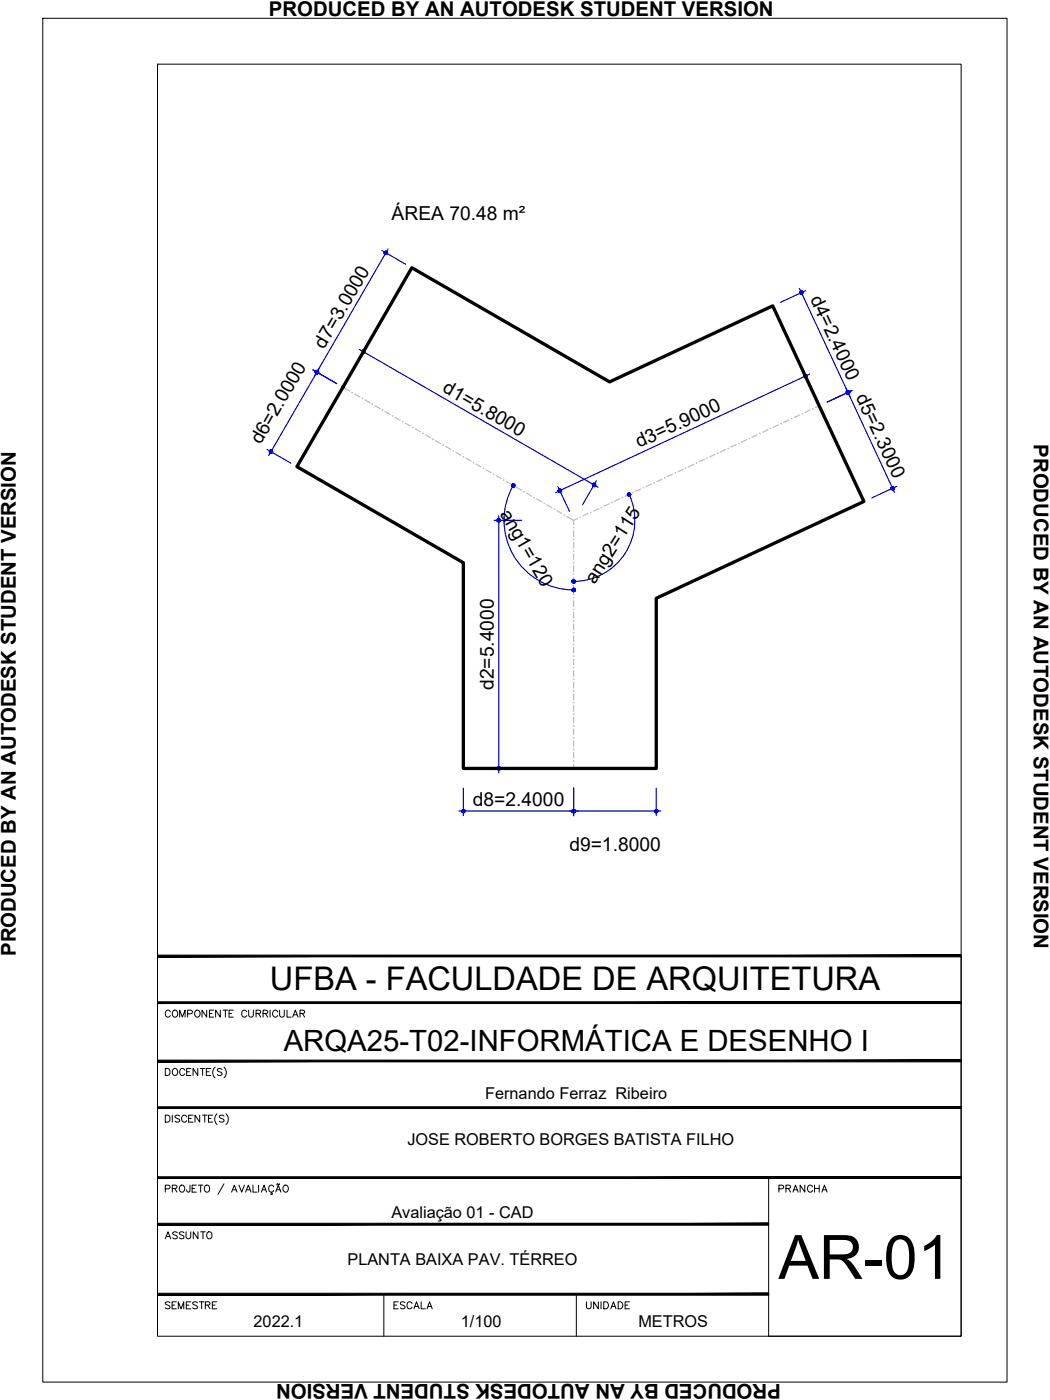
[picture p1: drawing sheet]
<svg xmlns="http://www.w3.org/2000/svg" width="229mm" height="305mm" viewBox="0 0 229 305" stroke-linecap="round" stroke-linejoin="round" font-family="sans-serif">
<!-- layer: ARQ_EIXO CINZA 04 -->
<g fill="none" stroke="#bababa" stroke-width=".25">
<path d="M74.7 84.3l1.4 .8M77.2 85.8l1.1 .6M79.4 87l1.1 .7M81.6 88.3l1.1 .6M83.8 89.6l1.1 .6M86 90.8l1.1 .7M88.2 92.1l1.1 .7M90.4 93.4l1.1 .6M92.6 94.7l1.1 .6M94.8 95.9l1.1 .7M97 97.2l1.1 .6M99.2 98.5l1.1 .6"/>
<path d="M101.4 99.7l1.1 .7M155.7 98.9l-1.2 .6M157.9 97.9l-1.1 .5M160.3 96.8l-1.2 .5M162.6 95.7l-1.2 .6M164.8 94.7l-1.1 .5M167.2 93.6l-1.2 .5M169.5 92.5l-1.2 .5M171.8 91.4l-1.2 .5M174.1 90.3l-1.2 .6M176.4 89.3l-1.2 .5M178.4 88.3l-.9 .4"/>
<path d="M103.6 101l1.1 .6M105.8 102.3l1.1 .6M108 103.5l1.1 .7M110.2 104.8l1.1 .7M112.4 106.1l1.1 .6M114.6 107.4l1.1 .6M116.8 108.6l1.1 .7M119 109.9l1.1 .6M121.2 111.2l1.1 .6M123.4 112.4l1.5 .9M124.9 115.5v1.3M124.9 118.1v1.2"/>
<path d="M125.7 112.9l-.8 .4v1M128 111.8l-1.1 .6M130.3 110.7l-1.1 .6M132.6 109.7l-1.1 .5M134.9 108.6l-1.1 .5M137.2 107.5l-1.1 .6M139.5 106.5l-1.1 .5M141.9 105.4l-1.2 .5M144.1 104.3l-1.1 .6M146.4 103.3l-1.1 .5M148.8 102.2l-1.2 .5M151 101.1l-1.1 .5"/>
<path d="M153.4 100l-1.2 .5M124.9 120.6v1.3M124.9 123.1v1.3M124.9 125.7v1.3M124.9 128.2v1.3M124.9 130.8v1.2M124.9 133.3v1.3M124.9 135.8v1.3M124.9 138.4v1.3M124.9 140.9v1.3M124.9 143.5v1.2M124.9 146v1.3"/>
<path d="M124.9 148.5v1.3M124.9 151.1v1.3M124.9 153.6v1.3M124.9 156.2v1.2M124.9 158.7v1.3M124.9 161.2v1.3M124.9 163.8v1.3M124.9 166.3v1"/>
</g>
<g fill="#bababa" stroke="#bababa" stroke-width=".22">
<path d="M124.8 163.2h.2z"/>
<path d="M124.8 158.1h.2z"/>
<path d="M124.8 150.5h.2z"/>
<path d="M124.8 147.9h.2z"/>
<path d="M124.8 142.8h.2z"/>
<path d="M124.8 140.3h.2z"/>
<path d="M124.8 132.7h.2z"/>
<path d="M124.8 130.1h.2z"/>
<path d="M124.8 122.5h.2z"/>
<path d="M128.5 111.5h.2z"/>
<path d="M130.8 110.5h.2z"/>
<path d="M133.1 109.4h.2z"/>
<path d="M135.5 108.3h.1z"/>
<path d="M137.7 107.3h.2z"/>
<path d="M140 106.2h.2z"/>
<path d="M142.3 105.1h.2z"/>
<path d="M144.7 104.1h.1z"/>
<path d="M146.9 103h.2z"/>
<path d="M163.1 95.5h.1z"/>
<path d="M165.4 94.4h.1z"/>
<path d="M170 92.2h.1z"/>
<path d="M172.3 91.1h.1z"/>
<path d="M174.6 90.1h.2z"/>
<path d="M176.9 89h.1z"/>
<path d="M118.4 109.6h.2z"/>
<path d="M111.8 105.7l.1 .2z"/>
<path d="M96.4 96.9h.2z"/>
<path d="M94.2 95.6h.2z"/>
<path d="M92 94.4h.2z"/>
<path d="M78.8 86.7l.1 .1z"/>
<circle cx="124.9" cy="165.7" r=".07"/>
<circle cx="124.9" cy="160.6" r=".07"/>
<circle cx="124.9" cy="155.5" r=".07"/>
<circle cx="124.9" cy="153" r=".07"/>
<circle cx="124.9" cy="145.4" r=".07"/>
<circle cx="124.9" cy="137.7" r=".07"/>
<circle cx="124.9" cy="135.2" r=".07"/>
<circle cx="124.9" cy="127.6" r=".07"/>
<circle cx="124.9" cy="125" r=".07"/>
<circle cx="124.9" cy="120" r=".07"/>
<circle cx="124.9" cy="117.4" r=".07"/>
<circle cx="124.9" cy="114.9" r=".07"/>
<circle cx="126.3" cy="112.6" r=".07"/>
<circle cx="149.3" cy="101.9" r=".07"/>
<circle cx="151.6" cy="100.8" r=".07"/>
<circle cx="153.9" cy="99.7" r=".07"/>
<circle cx="156.3" cy="98.7" r=".07"/>
<circle cx="158.5" cy="97.6" r=".07"/>
<circle cx="160.8" cy="96.5" r=".07"/>
<circle cx="167.7" cy="93.3" r=".07"/>
<circle cx="122.9" cy="112.1" r=".07"/>
<circle cx="120.7" cy="110.9" r=".07"/>
<circle cx="116.3" cy="108.3" r=".07"/>
<circle cx="114.1" cy="107.1" r=".07"/>
<circle cx="109.7" cy="104.5" r=".07"/>
<circle cx="107.5" cy="103.2" r=".07"/>
<circle cx="105.3" cy="102" r=".07"/>
<circle cx="103.1" cy="100.7" r=".07"/>
<circle cx="100.9" cy="99.4" r=".07"/>
<circle cx="98.7" cy="98.2" r=".07"/>
<circle cx="89.9" cy="93.1" r=".07"/>
<circle cx="87.7" cy="91.8" r=".07"/>
<circle cx="85.5" cy="90.5" r=".07"/>
<circle cx="83.3" cy="89.3" r=".07"/>
<circle cx="81.1" cy="88" r=".07"/>
<circle cx="76.7" cy="85.5" r=".07"/>
</g>
<!-- layer: COTA AZUL -->
<g fill="none" stroke="#00f" stroke-width=".25">
<path d="M83.1 54.5l5.2 3M84.5 54.2l-26 45M78.2 76.1l52 30M79.6 75.7l-3 5.2M174 62.8l20.7 44.4M175.4 63.3l-5.5 2.5M58.1 97.8l5.2 3M68.1 80.5l5.2 3M174.9 81l2.6 5.4M176.3 81.4l-55.3 25.8M185.5 85l-5.4 2.5M107.6 113.3h6"/>
<path d="M108.6 112.3v56M111.8 105.7a15.2 15.2 0 0 0 13.1 22.7M121.5 105.9l2.5 5.4M129.8 104.7l-3 5.2M137 107.6a13.3 13.3 0 0 1-12.1 19M195.2 105.9l-5.4 2.5M99.9 176.6h44M100.9 171.6v6M107.6 167.3h6M124.9 171.6v6M142.9 171.6v6"/>
</g>
<!-- layer: 0 -->
<g fill="#00f" stroke="#00f" stroke-width=".22">
<path d="M78.8 76.4l-.1 .2h.4zM78.7 76.6h.4l-.3 .2zM78.8 76.8l.1 .1 .2-.3z"/>
<path d="M79.1 76.6l-.2 .3 .2 .1zM79.1 76.6l.2 .3-.2 .1zM79.1 76.6l.2 .3 .1-.1z"/>
<path d="M79.1 76.6l.3 .2 .1-.2zM79.1 76.6l.3-.2 .1 .2zM79.3 76.2l-.2 .4 .3-.2z"/>
<path d="M79.1 76.2v.4l.2-.4zM78.9 76.2h.2v.4zM78.8 76.4l.3 .2-.2-.4z"/>
<path d="M129.3 105.6l.4 .1v-.1zM129.3 105.6l.4-.2v.2zM129.5 105.2l-.2 .4 .4-.2z"/>
<path d="M129.3 105.2v.4l.2-.4zM129.2 105.2h.1v.4zM129.2 105.2l-.2 .2 .3 .2z"/>
<path d="M129 105.4v.2h.3zM129 105.6h.3l-.3 .1zM129 105.7l.2 .2 .1-.3z"/>
<path d="M129.3 105.6l-.1 .3 .1 .1zM129.3 105.6l.2 .3-.2 .1zM129.3 105.6l.2 .3 .2-.2z"/>
<path d="M108.4 112.9l.2 .4v-.4zM108.2 113.1l.2-.2 .2 .4zM108.2 113.1v.2h.4z"/>
<path d="M108.2 113.3v.2l.4-.2zM108.2 113.5l.4-.2-.2 .3zM108.6 113.3l-.2 .3 .2 .1z"/>
<path d="M108.6 113.3v.4l.2-.1zM108.6 113.3l.3 .2-.1 .1zM108.6 113.3l.3 .2 .1-.2z"/>
<path d="M108.6 113.3h.4l-.1-.2zM108.8 112.9l.1 .2-.3 .2zM108.6 112.9v.4l.2-.4z"/>
<path d="M108.6 167.3v.3h.2zM108.6 167.3l.3 .2-.1 .1zM108.6 167.3l.3 .2 .1-.2z"/>
<path d="M108.6 167.3h.4l-.1-.2zM108.8 167l.1 .1-.3 .2zM108.6 166.9v.4l.2-.3z"/>
<path d="M108.4 167l.2 .3v-.4zM108.2 167.1l.2-.1 .2 .3zM108.2 167.1v.2h.4z"/>
<path d="M108.2 167.3v.2l.4-.2zM108.2 167.5l.4-.2-.2 .3zM108.6 167.3l-.2 .3h.2z"/>
<path d="M121.5 107l.2 .1 .2-.3zM121.9 106.8l-.1 .4-.1-.1zM121.9 106.8l-.1 .4 .2-.1z"/>
<path d="M121.9 106.8l.1 .3 .2-.1zM121.9 106.8h.4l-.1 .2zM121.9 106.8h.4l-.1-.1z"/>
<path d="M122.1 106.5l-.2 .3 .3-.1zM121.9 106.5h.2l-.2 .3zM121.7 106.5l.2 .3v-.3z"/>
<path d="M121.7 106.5l-.1 .1 .3 .2zM121.6 106.6l.3 .2h-.4zM121.5 106.8v.2l.4-.2z"/>
<path d="M175.6 81.6l-.3 .3 .4-.2zM175.4 81.5l.2 .1-.3 .3zM175.2 81.5l.1 .4 .1-.4z"/>
<path d="M175.2 81.5l-.2 .2 .3 .2zM175 81.7l.3 .2h-.3zM175 81.9v.1l.3-.1z"/>
<path d="M175 82l.1 .2 .2-.3zM175.3 81.9v.4l-.2-.1zM175.3 81.9v.4l.2-.1z"/>
<path d="M175.3 81.9l.2 .3 .1-.1zM175.3 81.9h.4l-.1 .2zM175.3 81.9h.4v-.2z"/>
<path d="M174.2 63.5l.3 .2-.2-.3zM174.2 63.5l.3 .2h-.4zM174.1 63.7v.1l.4-.1z"/>
<path d="M174.1 63.8l.1 .2 .3-.3zM174.5 63.7l-.1 .4-.2-.1zM174.5 63.7l-.1 .4h.2z"/>
<path d="M174.5 63.7l.1 .4 .2-.2zM174.5 63.7h.3v.2zM174.5 63.7h.3v-.2z"/>
<path d="M174.7 63.4l-.2 .3 .3-.2zM174.5 63.3l.2 .1-.2 .3zM174.3 63.4l.2 .3v-.4z"/>
<path d="M184.6 85.4l.1 .4 .2-.2zM184.6 85.4l.4 .1-.1 .1zM184.6 85.4l.4 .1v-.2z"/>
<path d="M184.8 85.1l-.2 .3 .4-.1zM184.6 85.1h.2l-.2 .3zM184.4 85.1l.2 .3v-.3z"/>
<path d="M184.3 85.2l.3 .2-.2-.3zM184.3 85.2l.3 .2h-.4zM184.2 85.4l.1 .2 .3-.2z"/>
<path d="M184.3 85.6l.1 .2 .2-.4zM184.6 85.4v.4h-.2zM184.6 85.4v.4h.1z"/>
<path d="M184.3 85.2l.3 .2-.2-.3zM184.3 85.2l.3 .2h-.4zM184.2 85.4l.1 .2 .3-.2z"/>
<path d="M184.3 85.6l.1 .2 .2-.4zM184.6 85.4v.4h-.2zM184.6 85.4v.4h.1z"/>
<path d="M184.6 85.4l.1 .4 .2-.2zM184.6 85.4l.4 .1-.1 .1zM184.6 85.4l.4 .1v-.2z"/>
<path d="M184.8 85.1l-.2 .3 .4-.1zM184.6 85.1h.2l-.2 .3zM184.4 85.1l.2 .3v-.3z"/>
<path d="M194.3 106.3l.2 .3 .1-.1zM194.3 106.3h.4l-.1 .2zM194.3 106.3h.4l-.1-.2z"/>
<path d="M194.5 106l-.2 .3 .3-.2zM194.4 105.9l.1 .1-.2 .3zM194.2 106l.1 .3 .1-.4z"/>
<path d="M194 106.1l.3 .2-.1-.3zM194 106.1l.3 .2h-.4zM193.9 106.3l.1 .2 .3-.2z"/>
<path d="M194 106.5l.1 .1 .2-.3zM194.3 106.3v.4l-.2-.1zM194.3 106.3v.4l.2-.1z"/>
<path d="M69 80.6v.4l.2-.3zM68.8 80.7l.2-.1v.4zM68.8 80.7l-.1 .1 .3 .2z"/>
<path d="M68.7 80.8l-.1 .2h.4zM68.6 81h.4l-.3 .2zM68.7 81.2l.1 .2 .2-.4z"/>
<path d="M69 81l-.2 .4h.2zM69 81l.2 .4h-.2zM69 81l.2 .4 .1-.2z"/>
<path d="M69 81l.3 .2 .1-.2zM69 81l.3-.2 .1 .2zM69.2 80.7l-.2 .3 .3-.2z"/>
<path d="M59 98.3l-.2 .4h.2zM59 98.3l.2 .4h-.2zM59 98.3l.2 .4 .1-.2z"/>
<path d="M59 98.3l.3 .2 .1-.2zM59 98.3l.3-.1 .1 .1zM59.2 98l-.2 .3 .3-.1z"/>
<path d="M59 98v.3l.2-.3zM58.8 98h.2v.3zM58.8 98l-.1 .2 .3 .1z"/>
<path d="M58.7 98.2l-.1 .1h.4zM58.6 98.3h.4l-.3 .2zM58.7 98.5l.1 .2 .2-.4z"/>
<path d="M69 81l-.2 .4h.2zM69 81l.2 .4h-.2zM69 81l.2 .4 .1-.2z"/>
<path d="M69 81l.3 .2 .1-.2zM69 81l.3-.2 .1 .2zM69.2 80.7l-.2 .3 .3-.2z"/>
<path d="M69 80.6v.4l.2-.3zM68.8 80.7l.2-.1v.4zM68.8 80.7l-.1 .1 .3 .2z"/>
<path d="M68.7 80.8l-.1 .2h.4zM68.6 81h.4l-.3 .2zM68.7 81.2l.1 .2 .2-.4z"/>
<path d="M84 54.7v.3l.2-.3zM83.8 54.7h.2v.3zM83.7 54.9l.3 .1-.2-.3z"/>
<path d="M83.7 54.9l-.1 .1h.4zM83.6 55h.4l-.3 .2zM83.7 55.2l.1 .2 .2-.4z"/>
<path d="M84 55l-.2 .4h.2zM84 55l.2 .4h-.2zM84 55l.2 .4 .1-.2z"/>
<path d="M84 55l.3 .2 .1-.2zM84 55l.3-.1 .1 .1zM84.2 54.7l-.2 .3 .3-.1z"/>
<path d="M124.9 176.6h.4l-.1-.2zM125.1 176.3l.1 .1-.3 .2zM124.9 176.2v.4l.2-.3z"/>
<path d="M124.7 176.3l.2 .3v-.4zM124.5 176.4l.2-.1 .2 .3zM124.5 176.4v.2h.4z"/>
<path d="M124.5 176.6v.2l.4-.2zM124.5 176.8l.4-.2-.2 .3zM124.9 176.6l-.2 .3 .2 .1z"/>
<path d="M124.9 176.6v.4l.2-.1zM124.9 176.6l.3 .2-.1 .1zM124.9 176.6l.3 .2 .1-.2z"/>
<path d="M100.5 176.6l.1 .2 .3-.2zM100.6 176.8l.3-.2-.2 .3zM100.9 176.6l-.2 .3 .2 .1z"/>
<path d="M100.9 176.6v.4l.2-.1zM100.9 176.6l.3 .2-.1 .1zM100.9 176.6l.3 .2 .1-.2z"/>
<path d="M100.9 176.6h.4l-.1-.2zM101.1 176.3l.1 .1-.3 .2zM100.9 176.2v.4l.2-.3z"/>
<path d="M100.7 176.3l.2 .3v-.4zM100.7 176.3l.2 .3-.3-.2zM100.6 176.4l-.1 .2h.4z"/>
<path d="M142.9 176.6h.4l-.1-.2zM143.1 176.3l.1 .1-.3 .2zM142.9 176.2v.4l.2-.3z"/>
<path d="M142.7 176.3l.2 .3v-.4zM142.6 176.4l.1-.1 .2 .3zM142.6 176.4l-.1 .2h.4z"/>
<path d="M142.5 176.6l.1 .2 .3-.2zM142.6 176.8l.3-.2-.2 .3zM142.9 176.6l-.2 .3 .2 .1z"/>
<path d="M142.9 176.6v.4l.2-.1zM142.9 176.6l.3 .2-.1 .1zM142.9 176.6l.3 .2 .1-.2z"/>
<path d="M124.5 176.6v.2l.4-.2zM124.5 176.8l.4-.2-.2 .3zM124.9 176.6l-.2 .3 .2 .1z"/>
<path d="M124.9 176.6v.4l.2-.1zM124.9 176.6l.3 .2-.1 .1zM124.9 176.6l.3 .2 .1-.2z"/>
<path d="M124.9 176.6h.4l-.1-.2zM125.1 176.3l.1 .1-.3 .2zM124.9 176.2v.4l.2-.3z"/>
<path d="M124.7 176.3l.2 .3v-.4zM124.5 176.4l.2-.1 .2 .3zM124.5 176.4v.2h.4z"/>
<path d="M111.8 105.3v.4l.1-.3zM111.6 105.4l.2-.1v.4zM111.4 105.5l.4 .2-.2-.3z"/>
<path d="M111.4 105.5v.2h.4zM111.4 105.7h.4l-.4 .2zM111.4 105.9l.2 .1 .2-.3z"/>
<path d="M111.8 105.7l-.2 .3 .2 .1zM111.8 105.7l.1 .3-.1 .1zM111.8 105.7l.1 .3 .2-.1z"/>
<path d="M111.8 105.7l.3 .2v-.2zM111.8 105.7l.3-.2v.2zM111.9 105.4l-.1 .3 .3-.2z"/>
<path d="M124.9 128.4h.4l-.1-.1zM125.1 128.1l.1 .2-.3 .1zM124.9 128.1v.3l.2-.3z"/>
<path d="M124.7 128.1l.2 .3v-.3zM124.7 128.1l.2 .3-.4-.1zM124.5 128.3v.1h.4z"/>
<path d="M124.5 128.4v.3l.4-.3zM124.5 128.7l.4-.3-.2 .4zM124.9 128.4l-.2 .4h.2z"/>
<path d="M124.9 128.4v.4h.2zM124.9 128.4l.3 .3-.1 .1zM124.9 128.4l.3 .3 .1-.3z"/>
<path d="M124.5 126.6v.2l.4-.2zM124.5 126.8l.4-.2-.2 .3zM124.9 126.6l-.2 .3 .2 .1z"/>
<path d="M124.9 126.6v.4l.2-.1zM124.9 126.6l.3 .2-.1 .1zM124.9 126.6l.3 .2 .1-.2z"/>
<path d="M124.9 126.6h.4l-.1-.2zM125.1 126.3l.1 .1-.3 .2zM124.9 126.2v.4l.2-.3z"/>
<path d="M124.7 126.3l.2 .3v-.4zM124.5 126.4l.2-.1 .2 .3zM124.5 126.4v.2h.4z"/>
<path d="M136.8 107.3l-.1 .1 .2 .3zM136.7 107.4l.2 .3-.3-.1zM136.6 107.6v.2l.3-.1z"/>
<path d="M136.6 107.8l.1 .2 .2-.3zM136.9 107.7v.3h-.2zM136.9 107.7v.3h.2z"/>
<path d="M136.9 107.7l.2 .3 .1-.1zM136.9 107.7h.4l-.1 .2zM136.9 107.7h.4v-.2z"/>
<path d="M137.2 107.4l-.3 .3 .4-.2zM137 107.3l.2 .1-.3 .3zM136.8 107.3l.1 .4 .1-.4z"/>
</g>
<path d="M89.7 58.3l43 24.8 35.5-16.5 19.9 42.6-45.2 21.1v37h-42v-44.8l-36.3-20.9z" fill="none" stroke="#000" stroke-width=".72"/>
<!-- layer: MRG_EXTERNA -->
<path d="M9.3 4h209.9v296.9h-209.9z" fill="none" stroke="#000" stroke-width=".22"/>
<!-- layer: MRG_INTERNA -->
<path d="M34.3 14h175v276.9h-175z" fill="none" stroke="#000" stroke-width=".22"/>
<!-- layer: SIMB_01 -->
<g fill="#000" stroke="#000" stroke-width=".22">
<path d="M34.3 218.1v.4l175-.4zM34.3 218.5l175-.4v.4z"/>
<path d="M34.3 207.9v.4l175-.4zM34.3 208.3l175-.4v.4z"/>
<path d="M34.3 230.8v.4l175-.4zM34.3 231.2l175-.4v.4z"/>
<path d="M34.3 256.2v.4l175-.4zM34.3 256.6l175-.4v.4z"/>
<path d="M34.3 241v.3l175-.3zM34.3 241.3l175-.3v.3z"/>
<path d="M34.3 266.3v.4l133-.4zM34.3 266.7l133-.4v.4z"/>
<path d="M34.3 282h133v-.4zM34.3 281.6h133l-133 .4z"/>
</g>
<g fill="none" stroke="#000" stroke-width=".22">
<path d="M45 219.9v1.5l-1-1.5v1.5M46.5 219.9h-.9v1.5h.9M48 219.9v1.5l-1.1-1.5v1.5M48.6 219.9h1M49.1 219.9v1.5M50.8 219.9h-.9v1.5h.9M54.1 219.9v1.1l.5 .4h.3l.3-.4v-1.1M58.8 219.9v1.5M60.9 219.9v1.1l.4 .4 .5-.2 .1-1.3M62.5 219.9v1.5h.9M209.3 208.1v82.8h-42v-34.5M36 232.6h.5a.82 .82 0 0 1 .5 .8 .82 .82 0 0 1-.5 .7h-.5z"/>
<path d="M37.1 220.3a.56 .56 0 0 0-.7-.4 .56 .56 0 0 0-.4 .6 .63 .63 0 0 0 .2 .8 .63 .63 0 0 0 .9-.2M37.7 220.1a.72 .72 0 0 1 1 .2 .72 .72 0 0 1-.3 1.1 .72 .72 0 0 1-.9-.4 .72 .72 0 0 1 .2-.9zM37.7 232.8a.72 .72 0 0 1 1 .2 .72 .72 0 0 1-.3 1.1 .72 .72 0 0 1-.9-.4 .72 .72 0 0 1 .2-.9zM39.1 221.4v-1.5l.6 1.5 .6-1.5v1.5M40.2 233a.56 .56 0 0 0-.6-.4 .56 .56 0 0 0-.5 .6 .63 .63 0 0 0 .3 .8 .63 .63 0 0 0 .8-.2M40.6 233.3h.6M40.9 220.7l.9-.1v-.5l-.3-.2h-.6v1.5M41.6 232.6h-1v1.5h1M42.7 220a.71 .71 0 0 1 .9 .7 .71 .71 0 0 1-.9 .7l-.3-.5v-.4zM43.1 232.6v1.5l-1.1-1.5v1.5M43.6 232.6h1M44.1 232.6v1.5"/>
<path d="M44.9 233.3h.6M45.6 220.6h.5M45.9 232.6h-1v1.5h1M46.8 232.3a1.57 1.57 0 0 0 0 2.4M48.3 232.8l-.3-.2-.7 .2 .2 .4 .5 .2 .3 .3v.2l-.3 .2-.7-.2M48.8 232.3a1.57 1.57 0 0 1 0 2.4M49.9 220.6h.5M53.7 220.3a.56 .56 0 0 0-.6-.4 .56 .56 0 0 0-.5 .6 .63 .63 0 0 0 .3 .8 .63 .63 0 0 0 .8-.2M55.8 220.6h.8l.2-.4-.4-.3h-.6v1.5M56.3 220.6l.5 .8M57.3 220.6h.8l.2-.4-.4-.3h-.6v1.5M57.8 220.6l.5 .8"/>
<path d="M60.5 220.3a.56 .56 0 0 0-.7-.4 .56 .56 0 0 0-.4 .6 .63 .63 0 0 0 .2 .8 .63 .63 0 0 0 .9-.2M63.7 221.4l.6-1.5 .6 1.5M63.9 220.9h.7M65.3 220.6h.9l.1-.4-.3-.3h-.7v1.5M65.8 220.6l.5 .8M36 242.8h.5a.82 .82 0 0 1 .5 .7 .82 .82 0 0 1-.5 .8h-.5zM36 258.8l.9-.1 .1-.6-1-.1v1.5M37.5 258.7l1-.1v-.5l-1-.1v1.5M37.5 242.8v1.5M38 258.7l.5 .8M39.1 243l-.3-.2-.7 .2 .2 .4 .7 .3 .1 .2v.2l-.3 .2-.7-.2M39.2 258.2a.72 .72 0 0 1 1 .2 .72 .72 0 0 1-.3 1.1 .72 .72 0 0 1-.9-.4 .72 .72 0 0 1 .2-.9z"/>
<path d="M40.6 243.2a.56 .56 0 0 0-.6-.4 .56 .56 0 0 0-.5 .6 .63 .63 0 0 0 .3 .8 .63 .63 0 0 0 .8-.2M41.1 243.5h.6M41.4 258l-.1 1.4-.4 .1-.2-.1-.1-.4M41.8 258.7h.6M42 242.8h-.9v1.5h.9M42.8 258h-1v1.5h1M43.2 258h1M43.5 242.8v1.5l-1-1.5v1.5M43.7 258v1.5M44.1 242.8h1M44.6 242.8v1.5M44.6 258.2a.63 .63 0 0 1 .8-.1 .63 .63 0 0 1 .2 .9 .57 .57 0 0 1-.5 .6 .57 .57 0 0 1-.6-.6z"/>
<path d="M45.4 243.5h.5M46.3 242.8h-.9v1.5h.9M47.2 242.5a1.57 1.57 0 0 0 0 2.3M48.8 243l-.4-.2-.6 .2 .1 .4 .7 .3 .2 .2v.2l-.4 .2-.6-.2M48.8 257.7l-1.3 2.4M49.2 242.5a1.57 1.57 0 0 1 0 2.3M50.4 259.5l.6-1.5 .6 1.5M50.7 259h.7M52 258l.6 1.5 .6-1.5M53.5 259.5l.6-1.5 .6 1.5M53.7 259h.7M55.1 258v1.5h.9"/>
<path d="M56.3 258v1.5M56.9 259.5l.6-1.5 .5 1.5M57.1 259h.7M59.1 259.5v.3l.2 .2h-.4M59.6 258.4a.6 .6 0 0 0-.9-.3 .6 .6 0 0 0-.2 .9 .54 .54 0 0 0 .4 .5 .54 .54 0 0 0 .7-.3M60 259.5l.6-1.5 .6 1.5M60.2 259h.8M60.3 257.8l-.1 .1M60.3 257.8h.2M60.5 257.8l.1 .1M60.6 257.9h.2M60.9 257.7l-.1 .2"/>
<path d="M61.8 258.2a.72 .72 0 0 1 1 .2 .72 .72 0 0 1-.3 1.1 .72 .72 0 0 1-.9-.4 .72 .72 0 0 1 .2-.9zM83.6 281.8v9.1M125.5 281.8v9.1"/>
</g>
<text font-size="13.3" x="169.5" y="278.4">AR-01</text>
<text font-size="7.1" x="58.8" y="215.6">UFBA - FACULDADE DE ARQUITETURA</text>
<text font-size="6.4" x="61.8" y="228.9">ARQA25-T02-INFORMÁTICA E DESENHO I</text>
<g font-size="4.4">
<text x="58.5" y="3.6">PRODUCED BY AN AUTODESK STUDENT VERSION</text>
<text x="225.1" y="96.7" transform="rotate(90 225.1 96.7)">PRODUCED BY AN AUTODESK STUDENT VERSION</text>
<text x="3.5" y="208.2" transform="rotate(-90 3.5 208.2)">PRODUCED BY AN AUTODESK STUDENT VERSION</text>
<text x="168.3" y="260.7">PRANCHA</text>
<text x="34.9" y="270.9">ASSUNTO</text>
<text x="34.9" y="286.1">SEMESTRE</text>
<text x="84.7" y="286.1">ESCALA</text>
<text x="126.3" y="286.1">UNIDADE</text>
<text x="170" y="301.3" transform="rotate(-180 170 301.3)">PRODUCED BY AN AUTODESK STUDENT VERSION</text>
</g>
<g font-size="4.2">
<text x="85.3" y="47.9">ÁREA 70.48 m²</text>
<text x="176.3" y="65.1" transform="rotate(65 176.3 65.1)">d4=2.4000</text>
<text x="70.6" y="76.1" transform="rotate(-60 70.6 76.1)">d7=3.0000</text>
<text x="96.1" y="85.2" transform="rotate(30 96.1 85.2)">d1=5.8000</text>
<text x="186.2" y="86.4" transform="rotate(65 186.2 86.4)">d5=2.3000</text>
<text x="56.8" y="97" transform="rotate(-60 56.8 97)">d6=2.0000</text>
<text x="139.1" y="97.6" transform="rotate(-25 139.1 97.6)">d3=5.9000</text>
<text x="108.7" y="111.8" transform="rotate(60 108.7 111.8)">ang1=120</text>
<text x="129.5" y="127.3" transform="rotate(-57 129.5 127.3)">ang2=115</text>
<text x="107.5" y="150.2" transform="rotate(-90 107.5 150.2)">d2=5.4000</text>
<text x="103" y="175.5">d8=2.4000</text>
<text x="124" y="185.2">d9=1.8000</text>
</g>
<g font-size="3.5">
<text x="105.6" y="239.3">Fernando Ferraz Ribeiro</text>
<text x="88.7" y="249.3">JOSE ROBERTO BORGES BATISTA FILHO</text>
<text x="85.2" y="265.2">Avaliação 01 - CAD</text>
<text x="75.6" y="275.4">PLANTA BAIXA PAV. TÉRREO</text>
<text x="55.2" y="289">2022.1</text>
<text x="100.3" y="289">1/100</text>
<text x="139" y="289">METROS</text>
</g>
</svg>
